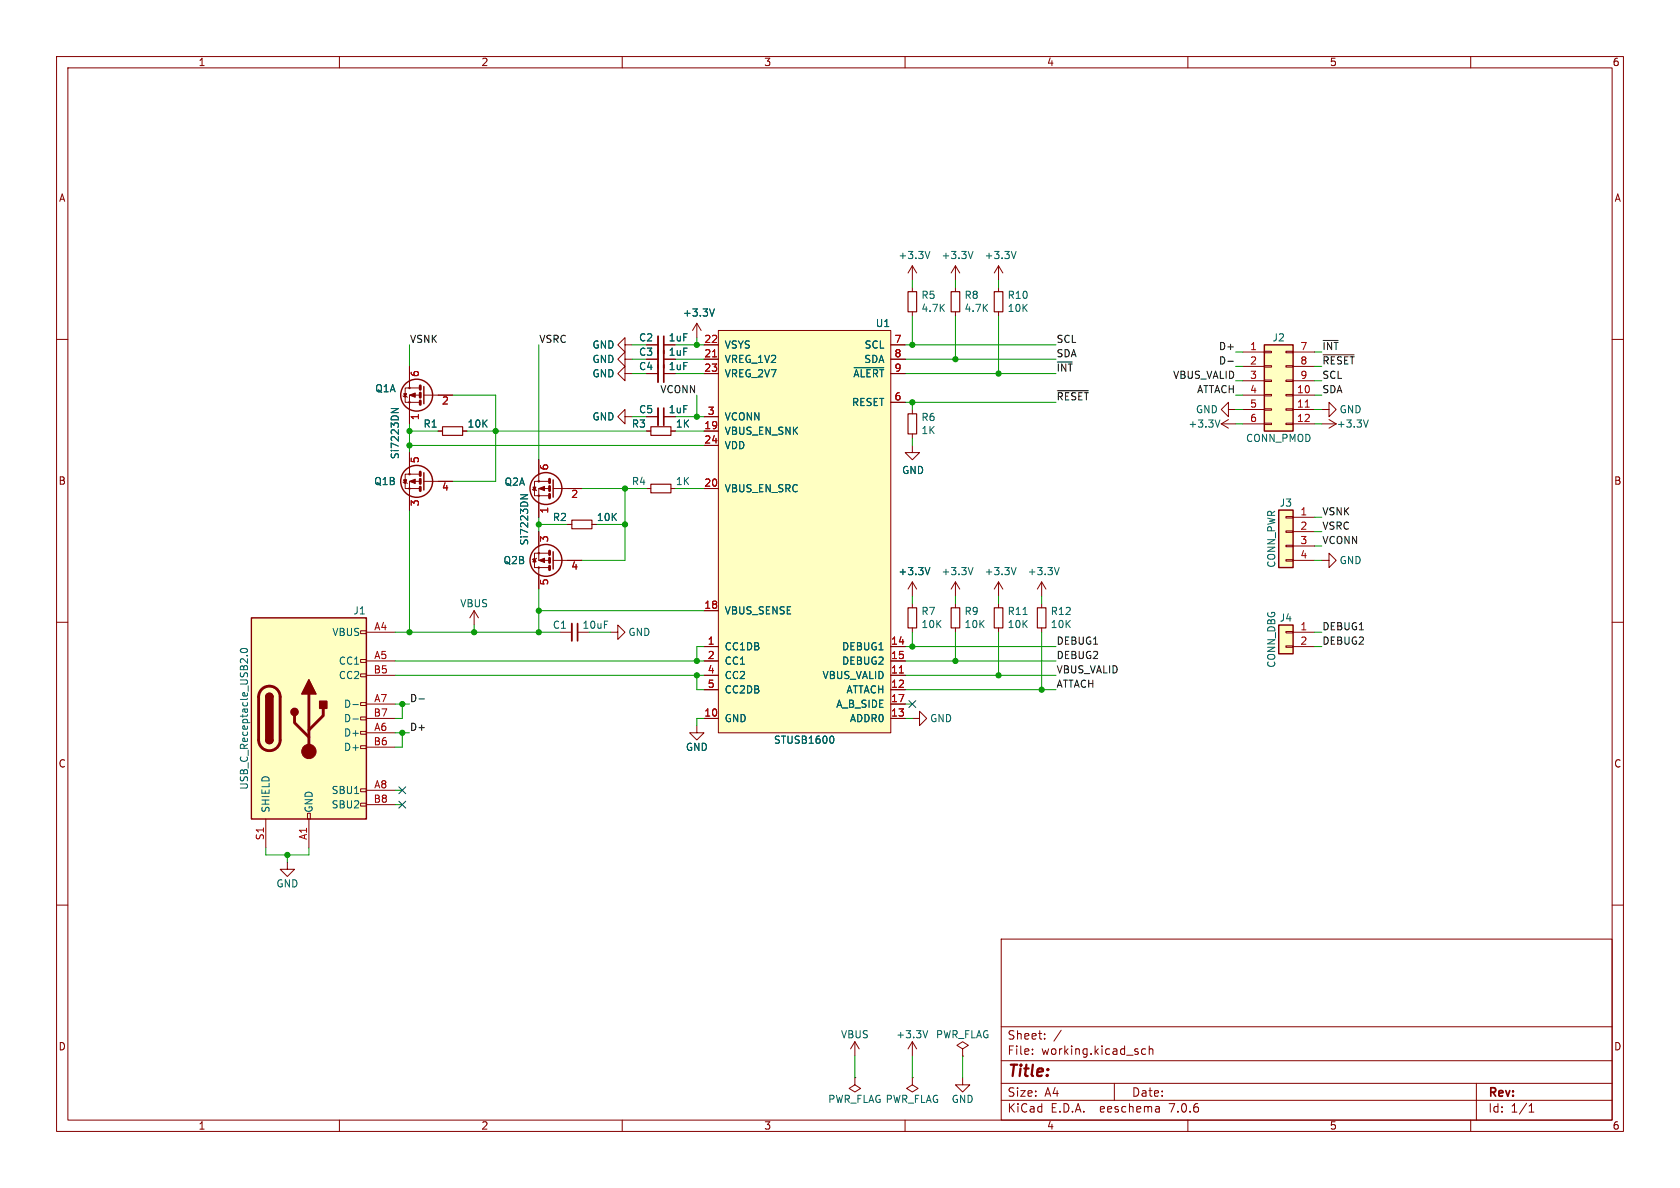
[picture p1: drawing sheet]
<svg xmlns="http://www.w3.org/2000/svg" width="297mm" height="210mm" viewBox="0 0 297 210" stroke-linecap="round" stroke-linejoin="round" font-family="sans-serif">
<g fill="none" stroke="#840000" stroke-width=".18">
<path d="M10 10h277v190h-277zM12 12h273v186h-273zM60 10v2M110 10v2M160 10v2M210 10v2M260 10v2M10 60h2M123.2 57.2l-.8 1.2M123.2 57.2v2.5M123.2 57.2l.8 1.2M127 58.4h30.5v71.1h-30.5z"/>
<path d="M161.3 47v2.5M161.3 50.8v.8M161.3 55.1v.8M161.3 47l-.8 1.3M161.3 47l.8 1.3M168.9 47v2.5M168.9 50.8v.8M168.9 55.1v.8M168.9 47l-.8 1.3M168.9 47l.8 1.3M176.5 47v2.5M176.5 50.8v.8"/>
<path d="M176.5 55.1v.8M176.5 47l-.7 1.3M176.5 47l.8 1.3M285 60h2M71.2 70l.8 .2M71.4 70.1h.5M72.4 64.8v3.8h1.8M72.4 68.6h-.8v2.5h.8v-1.2h1.8M74.2 71.1h-1.8v3.8M74.9 69.9h5.1M77.5 76.2h.7M81.8 76.2h.7"/>
<path d="M110.5 66v-1.2l-1.3 1.2 1.3 1.3v-1.3h1.3M110.5 61v-1.3l-1.3 1.3 1.3 1.2v-1.2h1.3M110.5 63.5v-1.3l-1.3 1.3 1.3 1.3v-1.3h1.3M110.5 73.7v-1.3l-1.3 1.3 1.3 1.2v-1.2h1.3M114.3 61h2M114.3 76.2h.8M114.3 63.5h2M114.3 66h2M114.3 73.7h2M117.3 61h2.1M117.3 63.5h2.1M117.3 66h2.1"/>
<path d="M117.3 73.7h2.1M118.6 76.2h.8M124.5 61h2.5M124.5 76.2h2.5M124.5 63.5h2.5M124.5 66h2.5M124.5 78.7h2.5M124.5 73.7h2.5M157.5 61h2.5M157.5 63.5h2.5M157.5 66h2.5M157.5 71.1h2.5"/>
<path d="M161.3 78.7v1.3h1.3l-1.3 1.3-1.3-1.3h1.3M161.3 72.4v.8M161.3 76.7v.8M215.9 74.9h2.5M215.9 74.9l1.3 .8M217.2 72.4v1.3l-1.3-1.3 1.3-1.3v1.3h1.2M217.2 74.2l-1.3 .7M219.7 62.2h3.8M219.7 69.9h3.8M219.7 72.4h3.8M219.7 74.9h3.8M219.7 64.8h3.8"/>
<path d="M219.7 67.3h3.8M223.5 74.8h1.3v.3h-1.3zM223.5 72.3h1.3v.2h-1.3zM223.5 69.7h1.3v.3h-1.3zM223.5 67.2h1.3v.2h-1.3zM223.5 64.6h1.3v.3h-1.3zM223.5 62.1h1.3v.3h-1.3zM227.3 74.8h1.3v.3h-1.3zM227.3 72.3h1.3v.2h-1.3zM227.3 69.7h1.3v.3h-1.3zM227.3 67.2h1.3v.2h-1.3zM227.3 64.6h1.3v.3h-1.3z"/>
<path d="M227.3 62.1h1.3v.3h-1.3zM228.6 62.2h3.8M228.6 69.9h3.8M228.6 72.4h3.8M228.6 74.9h3.8M228.6 64.8h3.8M228.6 67.3h3.8M233.7 72.4h1.2v1.3l1.3-1.3-1.3-1.3v1.3M233.7 74.9h2.5M234.9 74.2l1.3 .7M236.2 74.9l-1.3 .8M71.2 85.2l.8 .3"/>
<path d="M72.4 80v3.8h1.8M72.4 83.8h-.8v2.6h.8v-1.3h1.8M74.2 86.4h-1.8v3.8M74.9 85.1h5.1M94.1 86.5l.8 .2M94.2 86.6h.5M94.9 98.7l-.8 .2M95.2 94v3.8h1.8M95.2 81.3v3.8h1.8M95.2 85.1h-.7v2.5h.7v-1.2h1.8M97 99.1h-1.8v-1.3h-.7v2.5h.7M97 87.6h-1.8v3.8"/>
<path d="M97.8 86.4h5.1M97.8 99.1h5.1M100.3 92.7h.8M104.6 92.7h.8M114.3 86.4h.8M118.6 86.4h.8M124.5 86.4h2.5M227.3 98.9h1.3v.3h-1.3zM227.3 96.4h1.3v.2h-1.3zM227.3 93.9h1.3v.2h-1.3zM227.3 91.3h1.3v.3h-1.3zM228.6 99.1h3.8"/>
<path d="M228.6 91.4h3.8M228.6 94h3.8M228.6 96.5h3.8M233.7 99.1h1.2v-1.3l1.3 1.3-1.3 1.2v-1.2M10 110h2M63.8 119.1h1v.5h-1zM63.8 116.6h1v.5h-1zM63.8 111.5h1v.5h-1zM64.8 111.8h5M64.8 116.8h5M64.8 119.4h5M83.8 108l-.7 1.2"/>
<path d="M83.8 108v2.5M83.8 108l.8 1.2M97 100.3h-1.8v3.8M99.1 111.8h2M102.1 111.8h2M107.9 111.8h1.3v-1.3l1.3 1.3-1.3 1.2v-1.2M124.5 116.8h2.5M124.5 119.4h2.5M124.5 114.3h2.5M124.5 108h2.5M157.5 116.8h2.5M157.5 119.4h2.5"/>
<path d="M157.5 114.3h2.5M161.3 102.9v2.5M161.3 106.7v.7M161.3 111v.8M161.3 102.9l-.8 1.2M161.3 102.9l.8 1.2M168.9 102.9v2.5M168.9 106.7v.7M168.9 111v.8M168.9 102.9l-.8 1.2M168.9 102.9l.8 1.2M176.5 102.9l-.7 1.2"/>
<path d="M176.5 102.9v2.5M176.5 106.7v.7M176.5 111v.8M176.5 102.9l.8 1.2M184.1 102.9v2.5M184.1 106.7v.7M184.1 111v.8M184.1 102.9l-.7 1.2M184.1 102.9l.8 1.2M227.3 114.2h1.3v.2h-1.3zM227.3 111.6h1.3v.3h-1.3zM228.6 111.8h3.8"/>
<path d="M228.6 114.3h3.8M285 110h2M63.8 139.4h1v.6h-1zM63.8 131.8h1v.5h-1zM63.8 129.3h1v.5h-1zM63.8 126.7h1v.6h-1zM63.8 124.2h1v.5h-1zM64.8 129.5h5M64.8 124.5h5M64.8 139.7h5M64.8 132.1h5M64.8 127h5"/>
<path d="M123.2 128.3v1.2h1.3l-1.3 1.3-1.3-1.3h1.3M124.5 127h2.5M124.5 121.9h2.5M157.5 124.5h2.5M157.5 127h2.5M157.5 121.9h2.5M161.3 127h1.3v-1.3l1.2 1.3-1.2 1.3v-1.3M10 160h2M47 144.8v5.1M50.8 152.4v1.3h1.3l-1.3 1.2-1.3-1.2h1.3M54.4 143.8h.5v1h-.5zM54.6 144.8v5.1"/>
<path d="M63.8 142h1v.5h-1zM64.8 142.2h5M285 160h2M177 166h108v32h-108zM60 198v2M110 198v2M151.1 190.5v1.3l1 .6-1 .6-1-.6 1-.6M151.1 190.5h.1M151.1 184.2l-.7 1.2M151.1 184.2v2.5M151.1 184.2l.8 1.2M160 198v2"/>
<path d="M161.3 190.5v1.3l1 .6-1 .6-1-.6 1-.6M161.3 190.5h.1M161.3 184.2v2.5M161.3 184.2l-.8 1.2M161.3 184.2l.8 1.2M170.2 190.5v1.3h1.2l-1.2 1.2-1.3-1.2h1.3M170.2 185.4l1-.6-1-.6-1 .6 1 .6v1.3M170.2 186.7h.1M177 194.5h108M177 191.5h108M177 187.5h108M177 181.5h108"/>
<path d="M182.5 186.3v.1M182.5 185.5v.1M184.7 183.6v.1M184.7 182.8v.1M187.6 182.1l-1.3 2M197 191.5v3M202.5 185.5l-.4-.1-.3 .3v.4l.2 .2h.5M203.2 185.5l.2-.1 .3 .1 .1 .9M203.2 184.9v1.5M204.9 195.7l.1 .9M205 196.5l-.2 .1M205 196h-.2"/>
<path d="M210 198v2M260 198v2M261 191.5v6.5M270.3 196.6h.9M270.3 195.5l.4-.4v1.5"/>
<circle cx="72.4" cy="71.1" r=".13"/>
<circle cx="72.4" cy="68.6" r=".13"/>
<circle cx="72.4" cy="83.8" r=".13"/>
<circle cx="72.4" cy="86.4" r=".13"/>
<circle cx="95.2" cy="97.8" r=".13"/>
<circle cx="95.2" cy="85.1" r=".13"/>
<circle cx="95.2" cy="87.6" r=".13"/>
<circle cx="95.2" cy="100.3" r=".13"/>
</g>
<path d="M160.5 51.6h1.6v3.5h-1.6zM168.1 51.6h1.6v3.5h-1.6zM175.8 51.6h1.5v3.5h-1.5zM78.2 75.4h3.6v1.6h-3.6zM115.1 75.4h3.5v1.6h-3.5zM160.5 73.2h1.6v3.5h-1.6zM101.1 91.9h3.5v1.6h-3.5zM115.1 85.6h3.5v1.5h-3.5zM160.5 107.4h1.6v3.6h-1.6zM168.1 107.4h1.6v3.6h-1.6zM175.8 107.4h1.5v3.6h-1.5zM183.4 107.4h1.5v3.6h-1.5z" fill="none" stroke="#840000" stroke-width=".2"/>
<g fill="#ffffc2" stroke="#ffffc2" stroke-width=".18">
<path d="M44.4 109.2h20.4v35.6h-20.4z"/>
<path d="M127 58.4h30.5v71.1h-30.5z"/>
<path d="M223.5 61h5.1v15.2h-5.1z"/>
<path d="M226.1 90.2h2.5v10.1h-2.5z"/>
<path d="M226.1 110.5h2.5v5.1h-2.5z"/>
</g>
<g fill="none" stroke="#840000" stroke-width=".25">
<path d="M74.9 68.3v3.1M223.5 61h5.1v15.2h-5.1zM74.9 83.6v3M97.8 97.5v3.1M97.8 84.8v3.1M226.1 90.2h2.5v10.1h-2.5zM44.4 109.2h20.4v35.6h-20.4zM226.1 110.5h2.5v5.1h-2.5zM47 130.8a.64 .64 0 0 0 .6 .6 .64 .64 0 0 0 .7-.6M47 123.2a.64 .64 0 0 1 .6-.6 .64 .64 0 0 1 .7 .6"/>
<circle cx="73.7" cy="69.8" r="2.82"/>
<circle cx="73.7" cy="85.1" r="2.82"/>
<circle cx="96.5" cy="99.1" r="2.82"/>
<circle cx="96.5" cy="86.4" r="2.82"/>
</g>
<g fill="none" stroke="#840000" stroke-width=".51">
<path d="M74.3 68.2v.6M74.3 69.5v.7M74.3 70.9v.6M74.3 83.4v.7M74.3 84.7v.8M74.3 86.1v.6M97.2 84.7v.6M97.2 86v.7M97.2 87.4v.6M97.2 97.4v.6M97.2 98.7v.7M97.2 100.1v.6"/>
<path d="M46.3 121.8a1.9 1.9 0 0 1 2.1-.4 1.9 1.9 0 0 1 1.1 1.8v7.6a1.91 1.91 0 0 1-1.9 1.9 1.91 1.91 0 0 1-1.9-1.9v-7.8l.2-.6zM52.1 126.5v1.3l2.5 2.5M54.6 122.7v10.1M57.1 125.2v1.3l-2.5 2.5"/>
</g>
<g fill="#840000" stroke="#840000" stroke-width=".25">
<path d="M47 130.8h1.3a.64 .64 0 0 1-.7 .6 .64 .64 0 0 1-.6-.6z"/>
<path d="M47 123.2h1.3v7.6h-1.3z"/>
<path d="M47.2 122.7a.64 .64 0 0 1 .7-.1 .64 .64 0 0 1 .4 .6h-1.3z"/>
<path d="M54.6 120.1l1.3 2.6h-2.6z"/>
<path d="M56.5 124h1.3v1.2h-1.3z"/>
<circle cx="52.1" cy="125.9" r=".63"/>
</g>
<g fill="#840000" stroke="#840000" stroke-width=".18">
<path d="M95.2 99.1l1.1-.4v.7z"/>
<path d="M94.5 98.7l.2 .6h-.5z"/>
<path d="M95.2 86.4l1.1-.4v.7z"/>
<path d="M94.2 86.1h.5l-.2 .6z"/>
<path d="M72.4 69.9l1-.4v.7z"/>
<path d="M71.4 69.6h.5l-.3 .6z"/>
<path d="M72.4 85.1l1-.4v.8z"/>
<path d="M71.4 84.8h.5l-.3 .7z"/>
<circle cx="54.6" cy="132.8" r="1.27"/>
</g>
<g fill="none" stroke="#006464" stroke-width=".18">
<path d="M126.3 54.6l-.4 1.3M164.4 44.4l-.4 1.3M172 44.4l-.4 1.3M179.6 44.4l-.4 1.3M69.2 72.2h1.2l-1.2 .7M151 65h5.2M215.7 74.2l-.5 1.3M241.9 74.2l-.4 1.3M92 87.5h1.3l-1.3 .7M42.6 114.8a.75 .75 0 0 1 1.2 .3 .72 .72 0 0 1-1.3-.2zM43.6 115.9h.2M164.4 100.3l-.4 1.3"/>
<path d="M172 100.3l-.4 1.3M179.6 100.3l-.4 1.3M180.9 108.6h.7M187.3 100.3l-.5 1.3M62.4 124.6h1M62.4 127.1h1M147.1 130.1a.79 .79 0 0 1 0 1.3M164 182.2l-.4 1.3"/>
</g>
<path d="M116.3 59.4v8.2M116.3 72.1v3.1M101.1 110.2v3.1" fill="none" stroke="#840000" stroke-width=".33"/>
<path d="M117.3 59.4v8.2M117.3 72.1v3.1M102.1 110.2v3.1" fill="none" stroke="#840000" stroke-width=".3"/>
<path d="M126 63.1h.7M230.7 72h.8M159 119h.7" fill="none" stroke="#a90000" stroke-width=".18"/>
<path d="M186.9 69.1h5.5M217.1 63.9h.9M233.9 62.7h5.5M74.1 123.6h.9" fill="none" stroke="#0f0f0f" stroke-width=".18"/>
<g fill="none" stroke="#009600" stroke-width=".18">
<path d="M123.2 59.7v1.3M161.3 49.5v1.3M161.3 55.9v5.1M168.9 49.5v1.3M168.9 55.9v7.6M176.5 49.5v1.3M176.5 55.9v10.1M72.4 61v3.8M72.4 74.9v5.1M72.4 76.2h5.1M72.4 78.7h52.1M80 69.9h7.6v15.2h-7.6"/>
<path d="M82.5 76.2h31.8M95.2 61v20.3M111.8 63.5h2.5M111.8 73.7h2.5M111.8 66h2.5M111.8 61h2.5M119.4 76.2h5.1M119.4 63.5h5.1M119.4 73.7h5.1M119.4 66h5.1M119.4 61h5.1M123.2 69.9v3.8"/>
<path d="M160 63.5h26.7M160 66h26.7M160 61h26.7M160 71.1h26.7M161.3 71.1v1.3M161.3 77.5v1.2M218.4 69.9h1.3M218.4 62.2h1.3M218.4 74.9h1.3M218.4 72.4h1.3M218.4 64.8h1.3M218.4 67.3h1.3"/>
<path d="M232.4 69.9h1.3M232.4 62.2h1.3M232.4 74.9h1.3M232.4 72.4h1.3M232.4 64.8h1.3M232.4 67.3h1.3M72.4 90.2v21.6M95.2 91.4v2.6M95.2 92.7h5.1M102.9 86.4h11.4M105.4 92.7h5.1M110.5 86.4v12.7h-7.6"/>
<path d="M119.4 86.4h5.1M232.4 99.1h1.3M232.4 96.5h1.3M232.4 91.4h1.3M232.4 94h1.3M69.8 111.8h29.3M69.8 119.4h54.7M69.8 116.8h54.7M83.8 110.5v1.3M95.2 104.1v7.7M95.2 108h29.3M104.1 111.8h3.8"/>
<path d="M123.2 119.4v2.5h1.3M124.5 114.3h-1.3v2.5M160 119.4h26.7M160 114.3h26.7M160 116.8h26.7M161.3 105.4v1.3M161.3 111.8v2.5M168.9 105.4v1.3M168.9 111.8v5M176.5 105.4v1.3M176.5 111.8v7.6M184.1 105.4v1.3"/>
<path d="M184.1 111.8v10.1M232.4 111.8h1.3M232.4 114.3h1.3M69.8 139.7h1.3M69.8 129.5h2.6M69.8 124.5h2.6M71.1 124.5v2.5h-1.3M71.1 129.5v2.6h-1.3M124.5 127h-1.3v1.3M160 121.9h26.7M160 127h1.3M160 124.5h1.3"/>
<path d="M47 149.9v1.2h7.6v-1.2M50.8 151.1v1.3M69.8 142.2h1.3M151.1 186.7v3.8M161.3 186.7v3.8M170.2 186.7v3.8"/>
</g>
<path d="M70.5 139.1l1.2 1.2M71.7 139.1l-1.2 1.2M160.7 123.9l1.2 1.2M161.9 123.9l-1.2 1.2M70.5 141.6l1.2 1.2M71.7 141.6l-1.2 1.2" fill="none" stroke="#000084" stroke-width=".18"/>
<g fill="#009600" stroke="#009600" stroke-width=".18">
<circle cx="95.2" cy="92.7" r=".46"/>
<circle cx="110.5" cy="92.7" r=".46"/>
<circle cx="161.3" cy="114.3" r=".46"/>
<circle cx="184.1" cy="121.9" r=".46"/>
<circle cx="176.5" cy="119.4" r=".46"/>
<circle cx="168.9" cy="116.8" r=".46"/>
<circle cx="72.4" cy="111.8" r=".46"/>
<circle cx="71.1" cy="124.5" r=".46"/>
<circle cx="123.2" cy="119.4" r=".46"/>
<circle cx="123.2" cy="116.8" r=".46"/>
<circle cx="95.2" cy="111.8" r=".46"/>
<circle cx="95.2" cy="108" r=".46"/>
<circle cx="83.8" cy="111.8" r=".46"/>
<circle cx="71.1" cy="129.5" r=".46"/>
<circle cx="50.8" cy="151.1" r=".46"/>
<circle cx="72.4" cy="78.7" r=".46"/>
<circle cx="72.4" cy="76.2" r=".46"/>
<circle cx="123.2" cy="73.7" r=".46"/>
<circle cx="123.2" cy="61" r=".46"/>
<circle cx="87.6" cy="76.2" r=".46"/>
<circle cx="110.5" cy="86.4" r=".46"/>
<circle cx="176.5" cy="66" r=".46"/>
<circle cx="161.3" cy="71.1" r=".46"/>
<circle cx="168.9" cy="63.5" r=".46"/>
<circle cx="161.3" cy="61" r=".46"/>
</g>
<text font-size="2.8" fill="#840000" x="178" y="190.9">Title:</text>
<g font-size="2.1" fill="#840000">
<text x="178" y="184">Sheet:</text>
<text x="178" y="186.7">File:</text>
<text x="184.1" y="186.7">working.kicad_sch</text>
<text x="178" y="196.9">KiCad</text>
<text x="178" y="194.1">Size:</text>
<text x="184.7" y="194.1">A4</text>
<text x="185.7" y="196.9">E.D.A.</text>
<text x="194.6" y="196.9">eeschema</text>
<text x="200" y="194.1">Date:</text>
<text x="207" y="196.9">7.0.6</text>
<text x="263" y="194.3">Rev:</text>
<text x="263" y="196.9">Id:</text>
<text x="267.1" y="196.9">1/1</text>
</g>
<g font-size="1.8" fill="#840000">
<text x="35" y="11.9">1</text>
<text x="85" y="11.9">2</text>
<text x="135" y="11.9">3</text>
<text x="185" y="11.9">4</text>
<text x="235" y="11.9">5</text>
<text x="285" y="11.9">6</text>
<text x="10.3" y="35.9">A</text>
<text x="285.3" y="35.9">A</text>
<text x="10.3" y="85.9">B</text>
<text x="285.3" y="85.9">B</text>
<text x="10.3" y="135.9">C</text>
<text x="285.3" y="135.9">C</text>
<text x="10.3" y="185.9">D</text>
<text x="285.3" y="185.9">D</text>
<text x="35" y="199.9">1</text>
<text x="85" y="199.9">2</text>
<text x="135" y="199.9">3</text>
<text x="185" y="199.9">4</text>
<text x="235" y="199.9">5</text>
<text x="285" y="199.9">6</text>
</g>
<g font-size="1.8" fill="#006464">
<text x="158.7" y="46">+3.3V</text>
<text x="166.3" y="46">+3.3V</text>
<text x="174" y="46">+3.3V</text>
<text x="162.8" y="53">R5</text>
<text x="170.4" y="53">R8</text>
<text x="178" y="53">R10</text>
<text x="120.6" y="56.2">+3.3V</text>
<text x="154.7" y="58">U1</text>
<text x="162.8" y="55.3">4.7K</text>
<text x="170.4" y="55.3">4.7K</text>
<text x="178" y="55.3">10K</text>
<text x="104.6" y="61.8">GND</text>
<text x="104.6" y="64.4">GND</text>
<text x="112.9" y="60.6">C2</text>
<text x="112.9" y="65.6">C4</text>
<text x="112.9" y="63.1">C3</text>
<text x="118.1" y="60.6">1uF</text>
<text x="118.1" y="65.6">1uF</text>
<text x="118.1" y="63.1">1uF</text>
<text x="128" y="64.4">VREG_1V2</text>
<text x="128" y="61.8">VSYS</text>
<text x="152.7" y="64.4">SDA</text>
<text x="152.8" y="61.8">SCL</text>
<text x="224.9" y="60.6">J2</text>
<text x="66.2" y="69.5">Q1A</text>
<text x="104.6" y="66.9">GND</text>
<text x="128" y="66.9">VREG_2V7</text>
<text x="150.5" y="72">RESET</text>
<text x="150.8" y="66.9">~{ALERT}</text>
<text x="74.8" y="75.8">R1</text>
<text x="82.6" y="75.8">10K</text>
<text x="104.6" y="74.5">GND</text>
<text x="111.6" y="75.8">R3</text>
<text x="112.9" y="73.3">C5</text>
<text x="118.1" y="73.3">1uF</text>
<text x="119.4" y="75.8">1K</text>
<text x="128" y="77.1">VBUS_EN_SNK</text>
<text x="128" y="74.5">VCONN</text>
<text x="162.8" y="74.6">R6</text>
<text x="162.8" y="76.9">1K</text>
<text x="210" y="75.8">+3.3V</text>
<text x="211.3" y="73.3">GND</text>
<text x="236.2" y="75.8">+3.3V</text>
<text x="236.7" y="73.3">GND</text>
<text x="70.7" y="81.3" transform="rotate(-90 70.7 81.3)">Si7223DN</text>
<text x="128" y="79.6">VDD</text>
<text x="159.4" y="84">GND</text>
<text x="220.2" y="78.3">CONN_PMOD</text>
<text x="66.1" y="86">Q1B</text>
<text x="89.1" y="86.1">Q2A</text>
<text x="111.6" y="86">R4</text>
<text x="119.4" y="86">1K</text>
<text x="128" y="87.2">VBUS_EN_SRC</text>
<text x="226.1" y="89.8">J3</text>
<text x="97.6" y="92.3">R2</text>
<text x="105.4" y="92.3">10K</text>
<text x="88.9" y="99.9">Q2B</text>
<text x="93.6" y="96.5" transform="rotate(-90 93.6 96.5)">Si7223DN</text>
<text x="158.7" y="101.9">+3.3V</text>
<text x="166.3" y="101.9">+3.3V</text>
<text x="174" y="101.9">+3.3V</text>
<text x="181.6" y="101.9">+3.3V</text>
<text x="225.7" y="100.5" transform="rotate(-90 225.7 100.5)">CONN_PWR</text>
<text x="236.7" y="99.9">GND</text>
<text x="81.3" y="107.5">VBUS</text>
<text x="58.7" y="112.6">VBUS</text>
<text x="62.4" y="108.8">J1</text>
<text x="97.6" y="111.4">C1</text>
<text x="102.9" y="111.4">10uF</text>
<text x="111" y="112.6">GND</text>
<text x="128" y="108.8">VBUS_SENSE</text>
<text x="162.8" y="108.9">R7</text>
<text x="162.8" y="111.2">10K</text>
<text x="170.4" y="108.9">R9</text>
<text x="170.4" y="111.2">10K</text>
<text x="178" y="108.9">R11</text>
<text x="178" y="111.2">10K</text>
<text x="185.7" y="108.9">R12</text>
<text x="185.7" y="111.2">10K</text>
<text x="226.1" y="110.1">J4</text>
<text x="59.8" y="117.7">CC1</text>
<text x="128" y="115.2">CC1DB</text>
<text x="128" y="117.7">CC1</text>
<text x="148.8" y="115.2">DEBUG1</text>
<text x="148.8" y="117.7">DEBUG2</text>
<text x="225.7" y="118.2" transform="rotate(-90 225.7 118.2)">CONN_DBG</text>
<text x="59.8" y="120.2">CC2</text>
<text x="60.7" y="125.3">D-</text>
<text x="128" y="120.2">CC2</text>
<text x="128" y="122.8">CC2DB</text>
<text x="145.3" y="120.2">VBUS_VALID</text>
<text x="147.7" y="125.3">A_B_SIDE</text>
<text x="149.5" y="122.8">ATTACH</text>
<text x="60.7" y="130.4">D+</text>
<text x="60.7" y="127.9">D-</text>
<text x="128" y="127.9">GND</text>
<text x="136.7" y="131.7">STUSB1600</text>
<text x="150.2" y="127.9">ADDR0</text>
<text x="164.3" y="127.9">GND</text>
<text x="60.7" y="132.9">D+</text>
<text x="121.2" y="132.9">GND</text>
<text x="44" y="139.7" transform="rotate(-90 44 139.7)">USB_C_Receptacle_USB2.0</text>
<text x="47.9" y="143.8" transform="rotate(-90 47.9 143.8)">SHIELD</text>
<text x="55.5" y="143.8" transform="rotate(-90 55.5 143.8)">GND</text>
<text x="58.5" y="140.6">SBU1</text>
<text x="58.5" y="143.1">SBU2</text>
<text x="48.8" y="157.1">GND</text>
<text x="148.6" y="183.7">VBUS</text>
<text x="158.3" y="183.7">+3.3V</text>
<text x="165.4" y="183.7">PWR_FLAG</text>
<text x="146.3" y="195.2">PWR_FLAG PWR_FLAG</text>
<text x="168.1" y="195.2">GND</text>
</g>
<g font-size="1.8" fill="#0f0f0f">
<text x="72.4" y="60.7">VSNK</text>
<text x="95.2" y="60.7">VSRC</text>
<text x="186.7" y="65.8">~{INT}</text>
<text x="186.7" y="63.2">SDA</text>
<text x="186.7" y="60.7">SCL</text>
<text x="215.4" y="64.5">D-</text>
<text x="215.4" y="62">D+</text>
<text x="233.7" y="64.5">~{RESET}</text>
<text x="233.7" y="62">~{INT}</text>
<text x="116.6" y="69.6">VCONN</text>
<text x="186.7" y="70.9">~{RESET}</text>
<text x="207.3" y="67">VBUS_VALID</text>
<text x="211.5" y="69.6">ATTACH</text>
<text x="233.7" y="67">SCL</text>
<text x="233.7" y="69.6">SDA</text>
<text x="233.7" y="93.7">VSRC</text>
<text x="233.7" y="91.2">VSNK</text>
<text x="233.7" y="96.3">VCONN</text>
<text x="233.7" y="111.5">DEBUG1</text>
<text x="186.7" y="114">DEBUG1</text>
<text x="186.7" y="119.1">VBUS_VALID</text>
<text x="186.7" y="116.6">DEBUG2</text>
<text x="233.7" y="114">DEBUG2</text>
<text x="72.4" y="124.2">D-</text>
<text x="186.7" y="121.7">ATTACH</text>
<text x="72.4" y="129.3">D+</text>
</g>
<g font-size="1.8" fill="#a90000">
<text x="124.4" y="63.2">21</text>
<text x="124.4" y="60.7">22</text>
<text x="124.4" y="65.8">23</text>
<text x="158" y="60.7">7</text>
<text x="158" y="63.2">8</text>
<text x="158" y="65.8">9</text>
<text x="220.9" y="62">1</text>
<text x="220.9" y="64.5">2</text>
<text x="229.8" y="62">7</text>
<text x="229.8" y="64.5">8</text>
<text x="74.4" y="66.7" transform="rotate(-90 74.4 66.7)">6</text>
<text x="78" y="71.8">2</text>
<text x="158" y="70.9">6</text>
<text x="220.9" y="67.1">3</text>
<text x="220.9" y="69.6">4</text>
<text x="229.2" y="69.6">10</text>
<text x="229.8" y="67.1">9</text>
<text x="74.4" y="74.4" transform="rotate(-90 74.4 74.4)">1</text>
<text x="124.4" y="75.9">19</text>
<text x="125" y="73.4">3</text>
<text x="220.9" y="72.1">5</text>
<text x="220.9" y="74.7">6</text>
<text x="229.2" y="72.1">11</text>
<text x="229.2" y="74.7">12</text>
<text x="74.4" y="82" transform="rotate(-90 74.4 82)">5</text>
<text x="97.2" y="83.3" transform="rotate(-90 97.2 83.3)">6</text>
<text x="124.4" y="78.5">24</text>
<text x="74.4" y="89.6" transform="rotate(-90 74.4 89.6)">3</text>
<text x="78" y="87.1">4</text>
<text x="100.9" y="88.3">2</text>
<text x="124.4" y="86.1">20</text>
<text x="97.2" y="96" transform="rotate(-90 97.2 96)">3</text>
<text x="97.2" y="90.9" transform="rotate(-90 97.2 90.9)">1</text>
<text x="229.8" y="91.2">1</text>
<text x="229.8" y="93.7">2</text>
<text x="100.9" y="101">4</text>
<text x="229.8" y="96.3">3</text>
<text x="229.8" y="98.8">4</text>
<text x="97.2" y="103.6" transform="rotate(-90 97.2 103.6)">5</text>
<text x="124.4" y="107.7">18</text>
<text x="66.1" y="111.5">A4</text>
<text x="229.8" y="111.5">1</text>
<text x="66" y="119.1">B5</text>
<text x="66.1" y="116.6">A5</text>
<text x="125" y="114">1</text>
<text x="125" y="116.6">2</text>
<text x="125" y="119.1">4</text>
<text x="157.4" y="119.1">11</text>
<text x="157.4" y="114">14</text>
<text x="157.4" y="116.6">15</text>
<text x="229.8" y="114">2</text>
<text x="66.1" y="124.2">A7</text>
<text x="125" y="121.7">5</text>
<text x="157.4" y="121.7">12</text>
<text x="157.4" y="124.2">17</text>
<text x="66" y="131.8">B6</text>
<text x="66" y="126.7">B7</text>
<text x="66.1" y="129.3">A6</text>
<text x="124.4" y="126.7">10</text>
<text x="157.4" y="126.7">13</text>
<text x="66" y="142">B8</text>
<text x="66.1" y="139.4">A8</text>
<text x="46.7" y="148.6" transform="rotate(-90 46.7 148.6)">S1</text>
<text x="54.4" y="148.6" transform="rotate(-90 54.4 148.6)">A1</text>
</g>
</svg>
